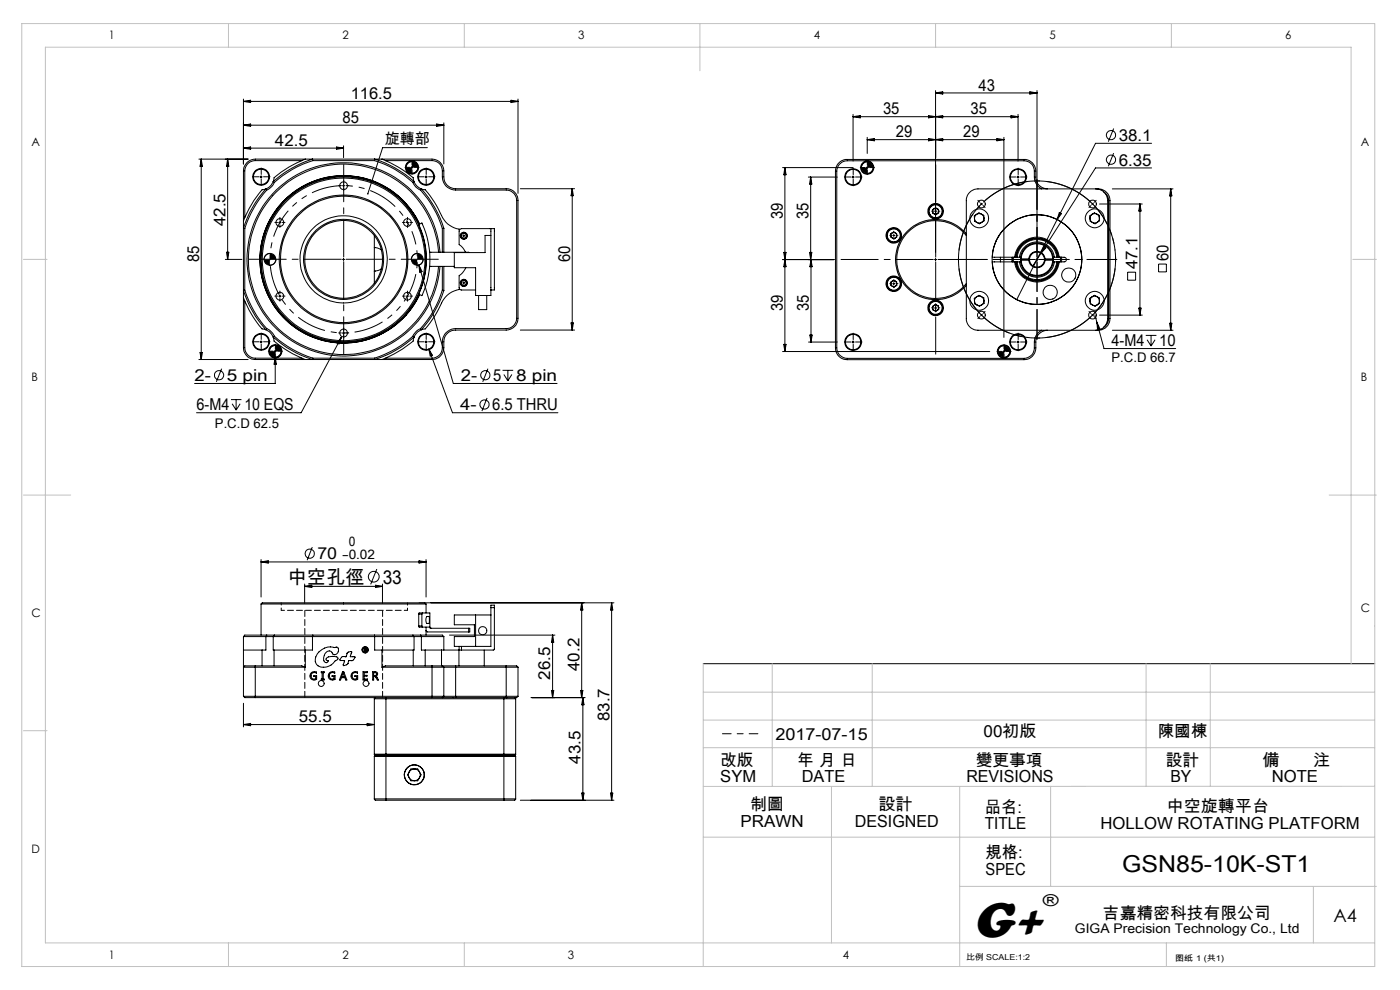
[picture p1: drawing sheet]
<svg xmlns="http://www.w3.org/2000/svg" width="297mm" height="210mm" viewBox="0 0 297 210" stroke-linecap="round" stroke-linejoin="round" font-family="sans-serif">
<g fill="none" stroke="#000" stroke-width=".21">
<path d="M198.5 19.2v34.3M198.5 19.7l1.5-.2v.5zM198.5 19.7h21.5M218.5 19.5l1.5 .2-1.5 .3zM220 19.2v34.3M42.2 33.8h10.4M42.7 33.8l.2 1.5h-.5zM42.7 33.8v42.5M48.3 33.8v21.2M48.3 33.8l.2 1.5h-.5zM51.6 31.4h21.3M51.6 31.4l1.6-.2v.5z"/>
<path d="M51.6 21v13.8M51.6 21.5l1.6-.2v.5zM51.6 26.6l1.6-.3v.5zM51.6 26.6h42.6M51.6 21.5h58.3M52.4 34.5l.6-.5 1.2-.2h37.5a2.53 2.53 0 0 1 2.5 2.5v1.2a2.47 2.47 0 0 0 2.5 2.5h10.7a2.47 2.47 0 0 1 2.5 2.5v25a2.53 2.53 0 0 1-2.5 2.5h-10.7a2.47 2.47 0 0 0-2.5 2.5 3.4 3.4 0 0 1-1.1 3.3l-.7 .4-.7 .1h-37.5a2.53 2.53 0 0 1-2.6-2.5v-37.5l.2-.8zM55.1 37.5h.5M55.4 37.3v.5M58 38.5a2.79 2.79 0 0 1-1.6 1.6M58 38.5l.2 .2M58.2 38.7a3 3 0 0 1-1.6 1.6M64 34.1h-9.8a2.2 2.2 0 0 0-2.3 2.2v9.8"/>
<path d="M64.8 33.8a20.2 20.2 0 0 0-6.7 4l-.1 .7M66.4 34.1a21.6 21.6 0 0 0-8.2 4.6M66.4 34.1l-.1-.3a23 23 0 0 0-8.3 4.7M66.4 34.1h13M71.4 31.2l1.5 .2-1.5 .3zM72.6 39.4h.5M72.9 30.9v2.5M72.9 39.1v.5M79.4 34.1a21.6 21.6 0 0 1 8.2 4.6M79.4 34.1l.1-.3a22.8 22.8 0 0 1 8.3 4.7M81 33.8a21.2 21.2 0 0 1 6.7 4l.1 .7M81.8 34.1h9.9a2.15 2.15 0 0 1 2.1 2.2 3.5 3.5 0 0 0 1.2 3.5l.8 .4 .9 .1h10.7a2.27 2.27 0 0 1 2.2 2.2v25a2.21 2.21 0 0 1-2.2 2.2h-10.7a2.83 2.83 0 0 0-2.9 2.8 2.82 2.82 0 0 1-1.1 3.2l-1 .3h-9.9"/>
<path d="M87.1 35.5h.5M87.4 35.3v.5M87.4 34.3a1.21 1.21 0 0 0-1.3 1.2M87.6 38.7a2.76 2.76 0 0 0 1.6 1.6M87.8 38.5a2.54 2.54 0 0 0 1.6 1.6M87.8 38.5l-.2 .2M88.7 35.5a1.26 1.26 0 0 1-1.3 1.3M90.1 37.5h.6M90.4 37.3v.5M90.7 31.3h-9.5l-3.2 9.8M92.6 26.3l1.6 .3-1.6 .2zM94.2 26.1v8.7"/>
<path d="M108.4 21.3l1.5 .2-1.5 .3zM109.9 21v20M166 35.6h15M166.5 35.6v39M166.5 35.6l.3 1.5h-.5zM171.5 37.6h6.1M172 37.6v17.5M172 37.6l.2 1.4h-.5zM180.7 37.6h.5M181 24.3v9.9M181 37.3v.5M181 24.8h35"/>
<path d="M181 24.8l1.5-.3v.5zM183.7 35.6h.5M184 29.1v3.5M184 35.3v.5M184 29.6h29M184 29.6l1.5-.2v.5zM184 34.3h-.2a1.22 1.22 0 0 0-1.1 1.3M185.2 35.6a1.33 1.33 0 0 1-1.2 1.2M197 29.4l1.5 .2-1.5 .3zM197 24.5l1.5 .3-1.5 .2zM198.5 24.8l1.5-.3v.5zM198.5 29.6l1.5-.2v.5z"/>
<path d="M211.5 29.4l1.5 .2-1.5 .3zM213 29.1v42.5M214.5 24.5l1.5 .3-1.5 .2zM215.7 37.6h.5M216 24.3v9.9M216 37.3v.5M236.3 32.5l-1.2 2.8M236.3 27.3l-1.2 2.7M244.3 35.6h-11.9l-11.6 18.1M244.3 30.4h-11.9l-16.7 33.2M47.8 55h3.5M48 53.5h.5l-.2 1.5z"/>
<path d="M51.9 48.5v13.1M56.4 40.1a22.8 22.8 0 0 0-4.8 8.3l.3 .1M56.4 40.1l-.7 .1a19 19 0 0 0-4.1 6.7M56.4 40.1l.2 .2M56.6 40.3a23.1 23.1 0 0 0-4.7 8.2M57.3 53.8h-.2a1.22 1.22 0 0 0-1.1 1.2M58.5 55v.2a1.29 1.29 0 0 1-1.2 1.1M59.1 47.2h.5M59.4 46.9v.5M72.6 55h.5M72.9 54.8v.5M79.4 52.5l.6 .1 .9 .4"/>
<path d="M79.4 49.9v10.2M80.9 57l-.5 .3-1 .2M86.2 47.2h.5M86.4 46.9v.5M88.5 53.8h-.1a1.22 1.22 0 0 0-1.1 1.2M88.8 47.6l.7-.3a18.3 18.3 0 0 1 0 15.4l-.7-.3a17.6 17.6 0 0 0 0-14.8zM88.9 56.2l7.3 25.1h22M88.9 56.2l.6 1.4-.5 .1zM88.9 47.6a17.6 17.6 0 0 0-26.9-6.4 17.6 17.6 0 0 0 0 27.7 17.6 17.6 0 0 0 26.9-6.5M89 47.5a17.8 17.8 0 0 0-27.1-6.4 17.8 17.8 0 0 0 0 27.9 17.8 17.8 0 0 0 27.1-6.5M89.2 40.3a22.3 22.3 0 0 1 4.6 8.2M89.4 40.1a22.8 22.8 0 0 1 4.8 8.3"/>
<path d="M89.4 40.1l.7 .1a19.7 19.7 0 0 1 3.8 6 5.1 5.1 0 0 0 3.6 2.4M89.4 40.1l-.2 .2M89.8 55l-.1 .2a1.22 1.22 0 0 1-1.2 1.1M91.2 56.5h5.2M91.2 53.5l8.4 .1M93 53.5a20.2 20.2 0 0 0-30.6-15.7 20.2 20.2 0 0 0 0 34.4 20.2 20.2 0 0 0 30.6-15.7M93.3 53.5a20.5 20.5 0 0 0-31.1-16 20.5 20.5 0 0 0 0 35 20.5 20.5 0 0 0 31.1-16M93.8 48.5v5M93.8 56.5v5.1M94.2 48.4v5.1M94.2 56.5v5.1M94.2 48.4l-.4 .1"/>
<path d="M98.1 50h.5M98.1 60h.5M98.4 49.8v.5M98.4 59.8v.5M98.8 56.8l-.7 1-.7 .7 .1 2.8 .3 .2h3.1M104.1 48.5h.8v13h-.8M104.1 48.5v13M104.1 48.5l-6.5 .1-.2 .3v3l.7 .6 .7 1M104.1 49.9h-1.2v3.7h-6.5v3.2h4.5v5.9h3.2v-1.2M110.4 40h11.5M121.4 40l.2 1.5h-.5zM121.4 40v30"/>
<path d="M166 55.1h10.9M166.3 53.5l.5 3.1h-.5l.5-3.1zM171.7 53.5h.5l-.2 1.6zM172 55.1v17.5M172 55.1l.3 1.5h-.5zM188.9 49.6l.7-.4 .6 .4 .1 .7-.6 .4-.7-.4zM188.9 59.9l.7-.4 .6 .3 .1 .7-.6 .4-.7-.3zM189.4 49.9h.5M189.6 49.7v.5M189.6 59.9v.5M197.8 44.5l.6-.4 .7 .3v.7l-.6 .4-.6-.3zM198.2 55.1h.5"/>
<path d="M198.2 44.8h.5M198.5 54.8v.5M205 49.6a8.5 8.5 0 0 0-12.4-.7 8.5 8.5 0 0 0 0 12.3 8.5 8.5 0 0 0 12.4-.7M205 50a8.3 8.3 0 0 0-12.1-1 8.3 8.3 0 0 0 0 12.1 8.3 8.3 0 0 0 12.1-1M205.7 40.8l1-.6 .8-.1h25.5a2.53 2.53 0 0 1 2.5 2.5v24.9a2.53 2.53 0 0 1-2.5 2.6h-25.5a2.47 2.47 0 0 1-2.5-2.6v-25.3l.2-.8zM206.7 45.8l1-.7 1 .6 .1 1.1-1 .7-1-.6zM208 43.1l.4 .4M208.4 43.1l-.4 .4M211.3 51v.1M211.9 50.1h.1M212.2 54.6v1M214.7 54.6v1"/>
<path d="M214.8 54.6v1M215 54.6v1M215.3 54.6a4.8 4.8 0 0 1 4.7-4.3 4.8 4.8 0 0 1 4.7 4.3M215.3 55.6a4.8 4.8 0 0 0 4.7 4.2 4.8 4.8 0 0 0 4.7-4.2M215.5 55.6a4.5 4.5 0 0 0 4.5 3.9 4.5 4.5 0 0 0 4.4-3.9M215.5 54.6a4.5 4.5 0 0 1 4.5-4 4.5 4.5 0 0 1 4.4 4M215.8 55.6a4.2 4.2 0 0 0 4.2 3.7 4.2 4.2 0 0 0 4.2-3.7M215.8 54.6a4.2 4.2 0 0 1 4.2-3.8 4.2 4.2 0 0 1 4.2 3.8M216.3 55.6a3.8 3.8 0 0 0 3.7 3.2 3.8 3.8 0 0 0 3.7-3.2M216.3 54.6a3.8 3.8 0 0 1 3.7-3.3 3.8 3.8 0 0 1 3.7 3.3M216.5 55.2a3.5 3.5 0 0 0 3.5 3.4 3.5 3.5 0 0 0 3.5-3.4M216.5 54.9a3.5 3.5 0 0 1 3.5-3.3 3.5 3.5 0 0 1 3.5 3.3"/>
<path d="M216.5 54.9v.3M216.5 55.2h1.9M216.5 54.9h1.9M216.5 54.6h-5.9a8.3 8.3 0 0 1 2-5.5 9.5 9.5 0 0 1 15.2 .5 9.5 9.5 0 0 1-4.7 14.4 9.5 9.5 0 0 1-12.6-8.4h6M216.6 55.2a3.4 3.4 0 0 0 3.4 3.2 3.4 3.4 0 0 0 3.3-3.2M216.6 54.9a3.4 3.4 0 0 1 3.4-3.2 3.4 3.4 0 0 1 3.3 3.2M218.3 55.2a1.73 1.73 0 0 0 1.7 1.6 1.73 1.73 0 0 0 1.7-1.6M218.3 54.9a1.73 1.73 0 0 1 1.7-1.6 1.73 1.73 0 0 1 1.7 1.6M218.4 55.2a1.59 1.59 0 0 0 1.6 1.5 1.59 1.59 0 0 0 1.6-1.5M218.4 54.9a1.59 1.59 0 0 1 1.6-1.4 1.59 1.59 0 0 1 1.6 1.4M218.4 54.9v.3M219.7 55.1h.5"/>
<path d="M220 54.8v.5M220.8 53.7l-1.7 2.7M221 40.1a2.73 2.73 0 0 1-1.6-2.5 2.97 2.97 0 0 0-.7-3l-.7-.4-.8-.1h-37.5a2.27 2.27 0 0 0-2.2 2.2v37.5a2.21 2.21 0 0 0 2.2 2.2h37.5a2.21 2.21 0 0 0 2.2-2.2 3.4 3.4 0 0 1 1.5-3.7h.1M221.4 52.3l.5 .3-1.1 1.1zM221.6 54.9v.3M221.6 55.2h1.9M221.6 54.9h1.9M222.2 40.1a2.47 2.47 0 0 1-2.5-2.5 3.3 3.3 0 0 0-1-3.3l-1.1-.5h-37.9a2.47 2.47 0 0 0-2.5 2.5v37.5a2.47 2.47 0 0 0 2.5 2.5h37.5a2.47 2.47 0 0 0 2.5-2.5 3.1 3.1 0 0 1 1.1-3.3l1.4-.4M223.4 54.6h2.3a.49 .49 0 0 1 .5 .5 .49 .49 0 0 1-.5 .5h-2.3M223.5 54.9v.3M224.7 45.1l.5 .2-.9 1.3zM225 54.6h.1"/>
<path d="M225 54.6v1M225.2 54.6v1M231.2 45.8l1-.7 1 .6 .1 1.1-1 .7-1-.6zM232.5 40.1a2.53 2.53 0 0 1 2.5 2.5v24.9a2.53 2.53 0 0 1-2.5 2.6M233.3 43.3h9M234.1 40.7l.8 .7 .3 1.2v24.9l-.3 1.2-.8 .7M236 40.1h12.8M239.2 57.7h1.7v1.7h-1.7zM241.8 43.3v23.5M241.8 43.3l.3 1.5h-.5zM245.8 56h1.6v1.7h-1.6zM248.4 40.1v30"/>
<path d="M248.4 40.1l.2 1.4h-.5zM42.2 76.3h10.4M42.4 74.8h.5l-.2 1.5zM47 78.2l-1.1 2.8M51.6 63.1a20.2 20.2 0 0 0 4.1 6.7l.7 .1M51.9 61.6a22.3 22.3 0 0 0 4.7 8.1M51.9 61.6h-.3a23 23 0 0 0 4.8 8.3M51.9 63.9v9.9a2.27 2.27 0 0 0 2.3 2.2h9.8M55.1 72.5h.5M55.4 72.3v.5M56.4 69.9a3.1 3.1 0 0 1 1.6 1.6M56.6 69.7a3.4 3.4 0 0 1 1.6 1.6"/>
<path d="M56.6 69.7l-.2 .2M58 71.5a23 23 0 0 0 8.3 4.8l.1-.3M58 71.5l.1 .7a19.8 19.8 0 0 0 6.7 4.1M58.1 74.5h.5M58.2 71.3a22.3 22.3 0 0 0 8.2 4.7M58.2 71.3l-.2 .2M58.4 75.8v5.5h-17.1M58.4 75.8l.2 1.4h-.5zM58.4 73.3h-.2a1.22 1.22 0 0 0-1.1 1.2M58.4 74.3v.5M59.1 62.8h.5M59.4 62.6v.5"/>
<path d="M59.7 74.5a1.26 1.26 0 0 1-1.3 1.3M66.4 76h13M72.4 71.5l-8.5 16.1h-22.2M72.4 71.5l-.5 1.4-.4-.2zM72.6 70.7h.5M72.9 70.4v.5M86.2 62.8h.5M86.4 62.6v.5M87.6 71.3a22.3 22.3 0 0 1-8.2 4.7M87.6 71.3l.2 .2M87.8 71.5a22.8 22.8 0 0 1-8.3 4.8l-.1-.3M87.8 71.5l-.1 .7a19.8 19.8 0 0 1-6.7 4.1"/>
<path d="M89.2 69.7a3 3 0 0 0-1.6 1.6M89.2 69.7l.2 .2M89.4 69.9a2.79 2.79 0 0 0-1.6 1.6M90.1 72.5h.6M90.4 72.3v.5M91 74l5 13.6h22.4M91 74l.7 1.3-.4 .2zM93.8 61.6a21.6 21.6 0 0 1-4.6 8.1M93.8 61.6h.4M94.2 61.6a23 23 0 0 1-4.8 8.3M97.5 61.4a5.3 5.3 0 0 0-4.2 3.6 18.1 18.1 0 0 1-3.2 4.8l-.7 .1M101.5 62.7v3h1.8v-3"/>
<path d="M103.5 78.2l-1.1 2.8M106.6 78.6h2.3M106.9 79.4l.8 1.4M107.7 78.6v2.2M108.6 79.4l-.9 1.4M110.4 70h11.5M121.1 68.5h.5l-.2 1.5zM166 74.6h44M166.3 73.1h.5l-.3 1.5zM171.5 72.6h6.1M171.8 71.1h.5l-.3 1.5zM180.7 72.6h.5"/>
<path d="M181 72.3v.5M189.4 60.2h.5M197.8 65l.6-.4 .7 .3v.7l-.6 .4-.6-.3zM198.2 65.3h.5M198.5 65v.6M206.7 63.3l1-.7 1 .6 .1 1.1-1 .7-1-.6zM212.7 74.6h.5M213 74.3v.5M213 73.3h-.2a1.22 1.22 0 0 0-1.1 1.3M214.2 74.6v.1a1.22 1.22 0 0 1-1.2 1.1M215.7 72.6h.5M216 72.3v.5"/>
<path d="M231.2 63.3l1-.7 1 .6 .1 1.1-1 .7-1-.6zM232.3 66.8l.4 1.6M232.7 68.4l1.5 5.5h15.2M232.7 68.4l.6 1.3-.5 .2zM233.3 66.8h9M236 70.1h12.8M241.6 65.4h.5l-.3 1.4zM243.1 71.1h2.2M243.3 72.1l.9 1.3M244.2 71.1v2.3M245 72.1l-.8 1.3M248.1 68.6h.5l-.2 1.5z"/>
<path d="M49 84.8h2.2M49.2 85.6l.9 1.4M50.1 84.8v2.2M50.9 85.6l-.8 1.4M103.3 84.4l-1.1 2.8M55.4 118.7v7.9M55.4 119.2h35M55.4 119.2l1.5-.3v.5zM66.3 116.1l-1.1 2.7M88.9 118.9l1.5 .3-1.5 .2zM90.4 118.7v7.9M51.6 135h4.8"/>
<path d="M51.6 137.9h4M51.6 135v12.7M55.4 128.1h35M55.4 128.1a1.98 1.98 0 0 1 1.6-.2h33.1l.3 .2M55.4 128.1v6.6M55.6 137.9v3.3M56.4 135v2.9h-.8M56.4 135h1.6M56.6 134.7h1.6M56.6 134.7h-4.7l-.3 .3M56.6 134.7l-.2 .3M58 135h8.3"/>
<path d="M58 135v2.9h.1M58.1 137.9h6.7M58.1 137.9v3.3M58.2 134.7h8.2M58.2 134.7l-.2 .3M64.6 123.9v4.1M64.6 124.4h16.5M64.6 124.4l1.5-.3v.5zM64.8 137.9v3.6M66.3 135v2.9h-1.5M66.3 135h13.2M66.4 134.7h13"/>
<path d="M66.4 134.7l-.1 .3M67.7 138.3a3.7 3.7 0 0 1 3.5-1h.2a.87 .87 0 0 1 .4 .9 .87 .87 0 0 1-.9 .7l-.2-.1a.96 .96 0 0 0-.8-.7 .96 .96 0 0 0-1 .6 1.16 1.16 0 0 0 .3 1.9l.3-.1 .1-.3-.3-.2-.1-.2a1.26 1.26 0 0 1 1.4-.6l.8 .1 .3 .2a.82 .82 0 0 1-.7 .8 2.53 2.53 0 0 1-3.9 .5l-.2-.4a2.44 2.44 0 0 1 .8-2.1zM72.5 139.4l.3-.1a.56 .56 0 0 0 .7-.1 .56 .56 0 0 0 .1-.6l.3-.3 .7-.1-.3 1.1h1a.97 .97 0 0 1-1.3 .8l-.1 .2a.89 .89 0 0 1-1.1 .8l.3-.9-1-.1v-.1zM73.3 139.3h.1M77.2 137.4l.6 .1v.3l-.3 .1 .3 .3-.4-.3-.1 .3h-.1zM77.3 137.5h.3a.19 .19 0 0 1 0 .3 .19 .19 0 0 1-.3 0zM79.4 134.7h8.2M79.4 134.7l.1 .3M79.5 135h8.3M79.5 135v2.9h1.5M79.7 124.1l1.4 .3-1.4 .2zM79.9 120.7l-1.3 3.3"/>
<path d="M81 137.9h6.7M81 137.9v3.6M81.1 123.9v4.1M87.6 134.7h1.6M87.6 134.7l.2 .3M87.7 137.9v3.3M87.8 135h1.6M87.8 135v2.9h-.1M88.8 132.8l.1 .2h.7M88.8 130.3h.7M88.8 132.8h.7M88.8 130.3v2.5"/>
<path d="M88.9 127.9h41.3M89.2 134.7h4.6l.4 .3M89.2 134.7l.2 .3M89.4 135v2.9h.8M89.4 135h4.8M89.5 132.8l.1 .2M89.5 130.3v2.5M89.6 130l-.1 .3M89.6 130h-.7l-.1 .3M89.6 130h1.6v3M89.6 133h1.6M90.2 137.9h3.5"/>
<path d="M90.2 137.9v3.3M90.4 133.8l.2 .2h8.8M90.4 128.1v1.9M90.4 133v1.7M90.5 130.8h.5l.1 .2a1.18 1.18 0 0 1-.2 1.2h-.1a.33 .33 0 0 1-.4-.3zM91.2 133l.1 .3h8.1M91.2 133h.1M91.2 133l.3 .3M93.7 137.9h3.7M93.7 137.9v3.3M94.2 135v2.9M95.4 134.7h22.3"/>
<path d="M97.4 137.9h.5M97.4 137.9v3.3M97.4 137.1h.5M97.4 137.1v.8M97.9 137.1v.8M99.4 133.3h.3v.7h-.3M99.4 133.3v.7M100.9 130.4v6.7M102.7 137.9v3.3M104.1 128.9v-.5h.8v.5M104.1 128.9v8.2h-6.2M104.1 130.4h-7.7v2.1h4.2v2.5h-4.2v2.1h1"/>
<path d="M104.1 128.9h.8M104.9 128.9l-.1 8.9-6.9 .1M117.2 134.7v13.3M117.2 134.7l.3 1.5h-.5zM123.4 127.9v20.1M123.4 127.9l.2 1.5h-.4zM129.8 127.9l.2 1.5h-.5zM129.8 127.9v41.8M51.6 149.2v5M51.6 153.7l1.6-.3v.5zM51.6 153.7h27.8M51.6 147.7h42.6"/>
<path d="M51.6 147.7l.3 .3h2.3M54.2 141.2h-2.3l-.3 .3h13.2M54.2 141.2h9.8l.8 .3M54.2 148h37.5M54.2 141.2v6.8M66.1 142.7l.8-.2h.2v.3a.7 .7 0 0 0-1.1 .4 .7 .7 0 0 0 1 .8v-.5h-.4v-.2h.6v.8a.91 .91 0 0 1-1.3-.2 .91 .91 0 0 1 .2-1.2zM68.2 142.5h.6v.2h-.2v1.3h.2v.2h-.6v-.2h.1v-1.3h-.1zM70 142.7l.8-.2h.2v.3a.7 .7 0 0 0-1.1 .4 .7 .7 0 0 0 .9 .8v-.5h-.4v-.2h.7v.8a.92 .92 0 0 1-1.3-.2 .92 .92 0 0 1 .2-1.2zM72.7 142.5h.2l.7 1.7h-.3l-.1-.5h-.8l-.2 .5h-.2zM72.8 142.7h.1M72.8 142.7l.3 .8h-.6zM74.8 142.7l.8-.2h.2v.3a.71 .71 0 0 0-1.1 .4 .71 .71 0 0 0 1 .8v-.5h-.4v-.2h.6v.8a.91 .91 0 0 1-1.3-.2 .91 .91 0 0 1 .2-1.2z"/>
<path d="M77 142.5h.9v.2h-.6v.6h.6v.1h-.6v.6h.7v.2h-1zM77.9 153.4l1.5 .3-1.5 .2zM79.1 142.5h.5a.47 .47 0 0 1 .5 .2 .47 .47 0 0 1-.1 .6l-.3 .1 .6 .8h-.3l-.4-.7h-.3v.7h-.2zM79.3 142.7h.3a.3 .3 0 0 1 .3 .3 .3 .3 0 0 1-.3 .3h-.3zM79.4 160h2.5M79.4 148.2h2.5M79.4 160l.3 .2M79.4 148.2v11.8M79.7 148l-.3 .2M79.7 143.4h.1M81 141.5h13.2M81.9 160v.2"/>
<path d="M81.9 148v.2M81.9 148.2v11.8M81.9 148.2h25M81.9 160h25M91.7 141.2h-9.9l-.8 .3M91.7 148h2.1M91.7 141.2h2.1M91.7 141.2v6.8M93.8 141.2h2.9M93.8 148h13.1M93.8 141.2l.4 .3M94.2 141.5h15.7"/>
<path d="M94.2 147.7h15.7M94.2 141.5v6.2M94.2 147.7l-.4 .3M96.7 141.2h10.7M96.7 141.2v6.8M106.9 148v.2M106.9 160v.2M106.9 148.2h2.5M106.9 148h.5M106.9 160h2.5M106.9 148.2v11.8M107.4 148h.1"/>
<path d="M107.4 141.2h2.2l.3 .3M107.4 141.2v6.8M109.1 148l.3 .2M109.4 160l-.3 .2M109.4 148.2v11.8M109.9 147.7l-.3 .3h-2.2M109.9 141.5v6.2M112.6 148h11.5M117 146.5h.5l-.3 1.5zM123.2 146.5h.4l-.2 1.5zM123.6 148v21.7M123.6 148l.3 1.5h-.5z"/>
<path d="M149.2 140.8h142.4M79.4 169.5l.3 .2h2.2M79.4 169.5h2.5M79.4 160.5h2.5M79.4 160.5v9M79.7 160.2h2.2M79.7 160.2l-.3 .3M81.9 160.2v.3M81.9 169.5v.2M81.9 169.7h25M81.9 169.5h25M81.9 160.5v9"/>
<path d="M81.9 160.5h25M81.9 160.2h25M87.2 163.1h1.4l.7 1.3-.7 1.2h-1.4l-.7-1.2zM106.9 160.2v.3M106.9 169.5v.2M106.9 169.5h2.5M106.9 160.5h2.5M106.9 160.2h2.2M106.9 160.5v9M109.1 160.2l.3 .3M109.4 169.5l-.3 .2h-2.2M109.4 160.5v9"/>
<path d="M110.4 169.7h19.8M123.4 168.2h.5l-.3 1.5zM129.5 168.2h.5l-.2 1.5z"/>
<circle cx="55.4" cy="37.5" r="1.63"/>
<circle cx="55.4" cy="37.5" r="1.79"/>
<circle cx="72.9" cy="39.4" r=".82"/>
<circle cx="87.4" cy="35.5" r="1.25"/>
<circle cx="87.4" cy="35.5" r="1.39"/>
<circle cx="90.4" cy="37.5" r="1.63"/>
<circle cx="90.4" cy="37.5" r="1.79"/>
<circle cx="181" cy="37.6" r="1.63"/>
<circle cx="181" cy="37.6" r="1.78"/>
<circle cx="184" cy="35.6" r="1.41"/>
<circle cx="184" cy="35.6" r="1.26"/>
<circle cx="216" cy="37.6" r="1.63"/>
<circle cx="216" cy="37.6" r="1.78"/>
<circle cx="235.7" cy="28.7" r=".98"/>
<circle cx="235.7" cy="33.9" r=".98"/>
<circle cx="57.3" cy="55" r="1.24"/>
<circle cx="59.4" cy="47.2" r=".83"/>
<circle cx="72.9" cy="55" r="13.7"/>
<circle cx="72.9" cy="55" r="8.5"/>
<circle cx="72.9" cy="55" r="17.5"/>
<circle cx="72.9" cy="55" r="8.3"/>
<circle cx="72.9" cy="55" r="17.3"/>
<circle cx="72.9" cy="55" r="13.4"/>
<circle cx="72.9" cy="55" r="9.2"/>
<circle cx="86.4" cy="47.2" r=".83"/>
<circle cx="88.5" cy="55" r="1.24"/>
<circle cx="98.4" cy="50" r=".74"/>
<circle cx="98.4" cy="50" r=".52"/>
<circle cx="98.4" cy="50" r=".66"/>
<circle cx="189.6" cy="49.9" r="1.65"/>
<circle cx="189.6" cy="49.9" r=".62"/>
<circle cx="189.6" cy="49.9" r="1.38"/>
<circle cx="189.6" cy="49.9" r="1.49"/>
<circle cx="198.5" cy="44.8" r="1.65"/>
<circle cx="198.5" cy="44.8" r="1.37"/>
<circle cx="198.5" cy="44.8" r=".61"/>
<circle cx="198.5" cy="44.8" r="1.5"/>
<circle cx="207.7" cy="46.3" r="1"/>
<circle cx="207.7" cy="46.3" r="2"/>
<circle cx="208.2" cy="43.3" r=".82"/>
<circle cx="220" cy="55" r="9.5"/>
<circle cx="226.7" cy="58.4" r="1.49"/>
<circle cx="231.8" cy="43.3" r=".82"/>
<circle cx="232.2" cy="46.3" r=".99"/>
<circle cx="232.2" cy="46.3" r="2"/>
<circle cx="46.5" cy="79.6" r=".98"/>
<circle cx="55.4" cy="72.5" r="1.63"/>
<circle cx="55.4" cy="72.5" r="1.78"/>
<circle cx="58.4" cy="74.5" r="1.41"/>
<circle cx="58.4" cy="74.5" r="1.25"/>
<circle cx="59.4" cy="62.8" r=".83"/>
<circle cx="72.9" cy="70.6" r=".82"/>
<circle cx="86.4" cy="62.8" r=".83"/>
<circle cx="90.4" cy="72.5" r="1.63"/>
<circle cx="90.4" cy="72.5" r="1.78"/>
<circle cx="98.4" cy="60" r=".67"/>
<circle cx="98.4" cy="60" r=".75"/>
<circle cx="98.4" cy="60" r=".51"/>
<circle cx="103" cy="79.6" r=".98"/>
<circle cx="181" cy="72.6" r="1.63"/>
<circle cx="181" cy="72.6" r="1.78"/>
<circle cx="189.6" cy="60.2" r="1.65"/>
<circle cx="189.6" cy="60.2" r="1.38"/>
<circle cx="189.6" cy="60.2" r="1.5"/>
<circle cx="189.6" cy="60.2" r=".63"/>
<circle cx="198.5" cy="65.3" r="1.38"/>
<circle cx="198.5" cy="65.3" r="1.65"/>
<circle cx="198.5" cy="65.3" r="1.5"/>
<circle cx="198.5" cy="65.3" r=".62"/>
<circle cx="207.7" cy="63.8" r="1"/>
<circle cx="207.7" cy="63.8" r="2"/>
<circle cx="208.2" cy="66.8" r=".82"/>
<circle cx="213" cy="74.6" r="1.41"/>
<circle cx="213" cy="74.6" r="1.25"/>
<circle cx="216" cy="72.6" r="1.63"/>
<circle cx="216" cy="72.6" r="1.78"/>
<circle cx="222.8" cy="62" r="1.51"/>
<circle cx="231.8" cy="66.8" r=".82"/>
<circle cx="232.2" cy="63.8" r=".99"/>
<circle cx="232.2" cy="63.8" r="2"/>
<circle cx="102.8" cy="85.8" r=".98"/>
<circle cx="65.7" cy="117.5" r=".98"/>
<circle cx="77.5" cy="137.8" r=".61"/>
<circle cx="77.5" cy="137.8" r=".67"/>
<circle cx="79.3" cy="122.3" r="1.14"/>
<circle cx="102.4" cy="133.8" r=".87"/>
<circle cx="68.1" cy="145" r=".62"/>
<circle cx="77.7" cy="145" r=".62"/>
<circle cx="87.9" cy="164.4" r="2.12"/>
<circle cx="87.9" cy="164.4" r="1.24"/>
<circle cx="87.9" cy="164.4" r="2.1"/>
</g>
<path d="M235.9 50.2a16.7 16.7 0 0 0-27.8-6.8 16.7 16.7 0 0 0 7.4 27.7 16.7 16.7 0 0 0 20.7-19.8l-.3-1.1" fill="none" stroke="#000" stroke-width=".21" stroke-dasharray="30.5 1.3 1.3 1.3" stroke-dashoffset="-2.8" stroke-linecap="butt"/>
<path d="M231.8 43.3l-.2-.2M231.8 43.3l.2 .1M208.2 66.8l.2 .2M208.2 66.8l-.2-.2M231.8 66.8l.2-.2M231.8 66.8l-.2 .2" fill="none" stroke="#000" stroke-width=".21" stroke-dasharray="30.5 1.3 1.3 1.3" stroke-linecap="butt"/>
<path d="M207.9 43.6a16.7 16.7 0 0 0 0 22.9M231.4 42.9a16.7 16.7 0 0 0-22.8 0M208.6 67.2a16.7 16.7 0 0 0 22.8 0M232.1 66.5a16.7 16.7 0 0 0 0-22.9" fill="none" stroke="#000" stroke-width=".21" stroke-dasharray="30.5 1.3 1.3 1.3" stroke-dashoffset="19.8" stroke-linecap="butt"/>
<path d="M87.9 50.4a15.6 15.6 0 0 0-26.2-6.3 15.6 15.6 0 0 0 7 25.9 15.6 15.6 0 0 0 19.4-18.5l-.2-1.1" fill="none" stroke="#000" stroke-width=".21" stroke-dasharray="6.3 1.3 1.3 1.3 1.3 1.3" stroke-dashoffset="4.9" stroke-linecap="butt"/>
<path d="M153.3 155.6h7.5" fill="none" stroke="#000" stroke-width=".21" stroke-dasharray="30.5 1.3 1.3 1.3" stroke-dashoffset="28.6"/>
<path d="M72.4 55h-19.6M72.9 54.5v-19.6M72.9 55.5v19.6M73.4 55h19.6M198 55h-19.6M198.5 54.5v-19.5M198.5 55.5v19.6M199 55h19.6" fill="none" stroke="#000" stroke-width=".21" stroke-dasharray="30.5 1.3 1.3 1.3" stroke-dashoffset="22.6"/>
<g fill="none" stroke="#000" stroke-width=".21" stroke-dasharray="30.5 1.3 1.3 1.3">
<path d="M54.9 37.5h-1.4M55.4 37v-1.4M55.4 38v1.4M55.9 37.5h1.4M72.4 39.4h-.6M72.9 38.9v-.6M72.9 39.9v.5M73.4 39.4h.6M86.9 35.5h-1M87.4 35v-1M87.4 36v1M87.9 35.5h1"/>
<path d="M89.9 37.5h-1.4M90.4 37v-1.4M90.4 38v1.4M90.9 37.5h1.4M180.5 37.5h-1.4M181 37v-1.3M181 38v1.4M181.5 37.5h1.4M183.5 35.5h-1M184 35v-1M184 36v1M184.5 35.5h1"/>
<path d="M215.5 37.5h-1.4M216 37v-1.3M216 38v1.4M216.5 37.5h1.4M58.9 47.2h-.6M59.4 46.7v-.6M59.4 47.7v.6M59.9 47.2h.6M85.9 47.2h-.5M86.4 46.7v-.6M86.4 47.7v.6M86.9 47.2h.6"/>
<path d="M97.9 50h-.2M97.9 60h-.2M98.4 49.5v-.3M98.4 50.5v.3M98.4 59.5v-.3M98.9 50h.3M98.9 60h.3M189.1 49.9h-.4M189.6 59.7v-.4M189.6 49.4v-.4M189.6 50.4v.4M190.1 49.9h.4"/>
<path d="M198 44.8h-.4M198.5 44.3v-.4M198.5 45.3v.4M199 44.8h.4M207.9 42.9l-.4-.4M208.6 43.6l.4 .4M220 55v-.2M220 55h-.3M220 55v.3M220 55h.2M231.4 43.6l-.4 .4M231.8 43.3l.2-.2"/>
<path d="M231.8 43.3l-.2 .1M232.1 42.9l.4-.4M54.9 72.5h-1.4M55.4 72v-1.4M55.4 73v1.4M55.9 72.5h1.4M57.9 74.5h-1M58.4 74v-1M58.4 75v1M58.9 62.8h-.6M58.9 74.5h1M59.4 62.3v-.6"/>
<path d="M59.4 63.3v.6M59.9 62.8h.6M72.4 70.6h-.6M72.9 70.1v-.6M72.9 71.1v.6M73.4 70.6h.6M85.9 62.8h-.5M86.4 62.3v-.6M86.4 63.3v.6M86.9 62.8h.6M89.9 72.5h-1.4M90.4 72v-1.4"/>
<path d="M90.4 73v1.4M90.9 72.5h1.4M98.4 60.5v.3M180.5 72.5h-1.4M181 72v-1.3M181 73v1.4M181.5 72.5h1.4M189.1 60.2h-.4M189.6 60.7v.3M190.1 60.2h.4M198 65.3h-.4M198.5 64.8v-.4"/>
<path d="M198.5 65.8v.4M199 65.3h.4M207.9 67.2l-.4 .4M208.2 66.8l-.2 .2M208.2 66.8l.2-.1M208.6 66.5l.4-.4M212.5 74.5h-1M213 74v-1M213 75v1M213.5 74.5h1M215.5 72.5h-1.4M216 72v-1.3"/>
<path d="M216 73v1.4M216.5 72.5h1.4M231.4 66.5l-.4-.4M231.8 66.8l.2 .2M231.8 66.8l-.2-.1M232.1 67.2l.4 .4"/>
</g>
<path d="M219.5 55h-16.4M220 54.5v-16.4M220 55.5v16.5M220.5 55h16.4" fill="none" stroke="#000" stroke-width=".21" stroke-dasharray="30.5 1.3 1.3 1.3" stroke-dashoffset="24.2"/>
<path d="M59.7 127.9v1.6M86.4 129.5v-1.6" fill="none" stroke="#000" stroke-width=".21" stroke-dasharray="1.3 .6" stroke-dashoffset=".8"/>
<path d="M59.7 129.5h26.7" fill="none" stroke="#000" stroke-width=".21" stroke-dasharray="1.3 .6" stroke-dashoffset=".6"/>
<path d="M64.7 129.5v18.5M81.2 129.5v18.5" fill="none" stroke="#000" stroke-width=".21" stroke-dasharray="1.3 .6"/>
<g fill="none" stroke="#c0c0c0" stroke-width=".21">
<path d="M4.6 5h287v200h-287zM48.5 5v5M98.5 5v5M148.5 5v10M198.5 5v5M248.5 5v5M5 55h5M287 55h5M5 105h10M282 105h10M5 155h5M149.2 152.7h142.4"/>
<path d="M149.2 146.8h142.4M149.2 140.8v64.2M149.2 158.6h142.4M163.8 140.8v26M185 140.8v26M243.1 140.8v26M256.8 140.8v26M286.6 140.8v-130.8h-277v190h282M149.2 177.6h142.4M176.4 166.8v33.2M203.6 166.8v38.2M222.9 166.8v21.2"/>
<path d="M291.6 166.8h-142.4M203.6 188h88.4M278.6 188v12M48.5 200v5M98.5 200v5M247.4 200v5"/>
</g>
<g fill="#000">
<path d="M77.9 41h.3v.2l-.2 .1v-.2v.2z"/>
<path d="M182.7 35.6a1.26 1.26 0 0 0 1.3 1.2v-1.2zM184 34.3v1.3h1.2v-.4a1.17 1.17 0 0 0-1.2-.9zM211.7 74.6v.1a1.22 1.22 0 0 0 1.3 1.1v-1.2zM213 73.3v1.3h1.2a1.33 1.33 0 0 0-1.2-1.3zM56 55v.2a1.22 1.22 0 0 0 1.3 1.1v-1.3zM57.3 53.8v1.2h1.2a1.33 1.33 0 0 0-1.2-1.2zM87.3 55v.2a1.22 1.22 0 0 0 1.2 1.1v-1.3zM88.5 53.8v1.2h1.3a1.33 1.33 0 0 0-1.3-1.2zM86.1 35.5a1.21 1.21 0 0 0 1.3 1.3v-1.3zM87.4 34.3v1.2h1.3a1.26 1.26 0 0 0-1.3-1.2zM57.2 74.5a1.21 1.21 0 0 0 1.2 1.3v-1.3zM58.4 73.3v1.2h1.3l-.1-.1a1.22 1.22 0 0 0-1.2-1.1z"/>
</g>
<text font-size="11" x="206.4" y="198.7">G+</text>
<text font-size="4.9" x="238.1" y="185">GSN85-10K-ST1</text>
<g font-size="4.1">
<text x="61" y="123.8">中空孔徑</text>
<text x="81.2" y="123.8">33</text>
</g>
<text font-size="3.9" x="282.9" y="195.5">A4</text>
<g font-size="3.5">
<text x="74.4" y="21">116.5</text>
<text x="207.6" y="19.2">43</text>
<text x="72.7" y="26">85</text>
<text x="187.3" y="24.2">35</text>
<text x="190" y="29.1">29</text>
<text x="204.3" y="29.1">29</text>
<text x="205.9" y="24.2">35</text>
<text x="237.3" y="29.9">38.1</text>
<text x="58.3" y="30.9">42.5</text>
<text x="237.3" y="35.1">6.35</text>
<text x="47.8" y="48" transform="rotate(-90 47.8 48)">42.5</text>
<text x="166" y="46.6" transform="rotate(-90 166 46.6)">39</text>
<text x="171.5" y="46.6" transform="rotate(-90 171.5 46.6)">35</text>
<text x="42.2" y="55.7" transform="rotate(-90 42.2 55.7)">85</text>
<text x="120.9" y="55.7" transform="rotate(-90 120.9 55.7)">60</text>
<text x="241.3" y="57.1" transform="rotate(-90 241.3 57.1)">47.1</text>
<text x="247.9" y="55.4" transform="rotate(-90 247.9 55.4)">60</text>
<text x="166" y="65.9" transform="rotate(-90 166 65.9)">39</text>
<text x="171.6" y="65.9" transform="rotate(-90 171.6 65.9)">35</text>
<text x="235.8" y="73.4">4-M4</text>
<text x="245.9" y="73.4">10</text>
<text x="41.3" y="80.8">2-</text>
<text x="48.1" y="80.8">5 pin</text>
<text x="97.8" y="80.8">2-</text>
<text x="104.6" y="80.8">5</text>
<text x="109.5" y="80.8">8 pin</text>
<text x="41.7" y="87">6-M4</text>
<text x="51.8" y="87">10 EQS</text>
<text x="97.6" y="87">4-</text>
<text x="104.4" y="87">6.5 THRU</text>
<text x="67.3" y="118.7">70</text>
<text x="122.9" y="142.3" transform="rotate(-90 122.9 142.3)">40.2</text>
<text x="116.7" y="144.2" transform="rotate(-90 116.7 144.2)">26.5</text>
<text x="63.4" y="153.2">55.5</text>
<text x="129.3" y="153" transform="rotate(-90 129.3 153)">83.7</text>
<text x="123.2" y="162" transform="rotate(-90 123.2 162)">43.5</text>
<text x="164.5" y="157">2017-07-15</text>
<text x="208.7" y="156.4">00初版</text>
<text x="245.6" y="156.4">陳國棟</text>
<text x="152.8" y="162.4">改版</text>
<text x="152.8" y="165.9">SYM</text>
<text x="169.1" y="162.4">年 月 日</text>
<text x="170.1" y="165.9">DATE</text>
<text x="205" y="165.9">REVISIONS</text>
<text x="207" y="162.4">變更事項</text>
<text x="247.4" y="162.4">設計</text>
<text x="248.3" y="165.9">BY</text>
<text x="267.8" y="162.4">備</text>
<text x="269.8" y="165.9">NOTE</text>
<text x="278.6" y="162.4">注</text>
<text x="159.1" y="171.9">制圖</text>
<text x="186.4" y="171.9">設計</text>
<text x="208.9" y="172.4">品名:</text>
<text x="247.5" y="172.2">中空旋轉平台</text>
<text x="157.1" y="175.4">PRAWN</text>
<text x="181.3" y="175.4">DESIGNED</text>
<text x="208.9" y="175.9">TITLE</text>
<text x="233.5" y="175.8">HOLLOW ROTATING PLATFORM</text>
<text x="209.1" y="182.1">規格:</text>
<text x="209.1" y="185.6">SPEC</text>
<text x="221.2" y="192.2">®</text>
<text x="234" y="194.8">吉嘉精密科技有限公司</text>
</g>
<text font-size="3.2" x="81.6" y="30.5">旋轉部</text>
<g font-size="2.8">
<text x="235.8" y="76.7">P.C.D 66.7</text>
<text x="45.6" y="90.8">P.C.D 62.5</text>
<text x="72.6" y="118.7">-0.02</text>
<text x="74" y="115.9">0</text>
<text x="228" y="197.8">GIGA Precision Technology Co., Ltd</text>
</g>
<g font-size="2.5">
<text x="23.1" y="8.4">1</text>
<text x="72.7" y="8.4">2</text>
<text x="122.7" y="8.4">3</text>
<text x="172.7" y="8.4">4</text>
<text x="222.7" y="8.4">5</text>
<text x="272.7" y="8.4">6</text>
<text x="6.7" y="30.9">A</text>
<text x="288.7" y="30.9">A</text>
<text x="6.7" y="80.9">B</text>
<text x="288.7" y="80.9">B</text>
<text x="6.7" y="130.9">C</text>
<text x="288.7" y="129.9">C</text>
<text x="6.7" y="180.9">D</text>
<text x="23.1" y="203.4">1</text>
<text x="72.7" y="203.4">2</text>
<text x="120.5" y="203.4">3</text>
<text x="178.8" y="203.4">4</text>
</g>
<g font-size="1.7">
<text x="204.9" y="203.7">比例 SCALE:1:2</text>
<text x="249.3" y="203.8">图纸 1 (共1)</text>
</g>
</svg>
